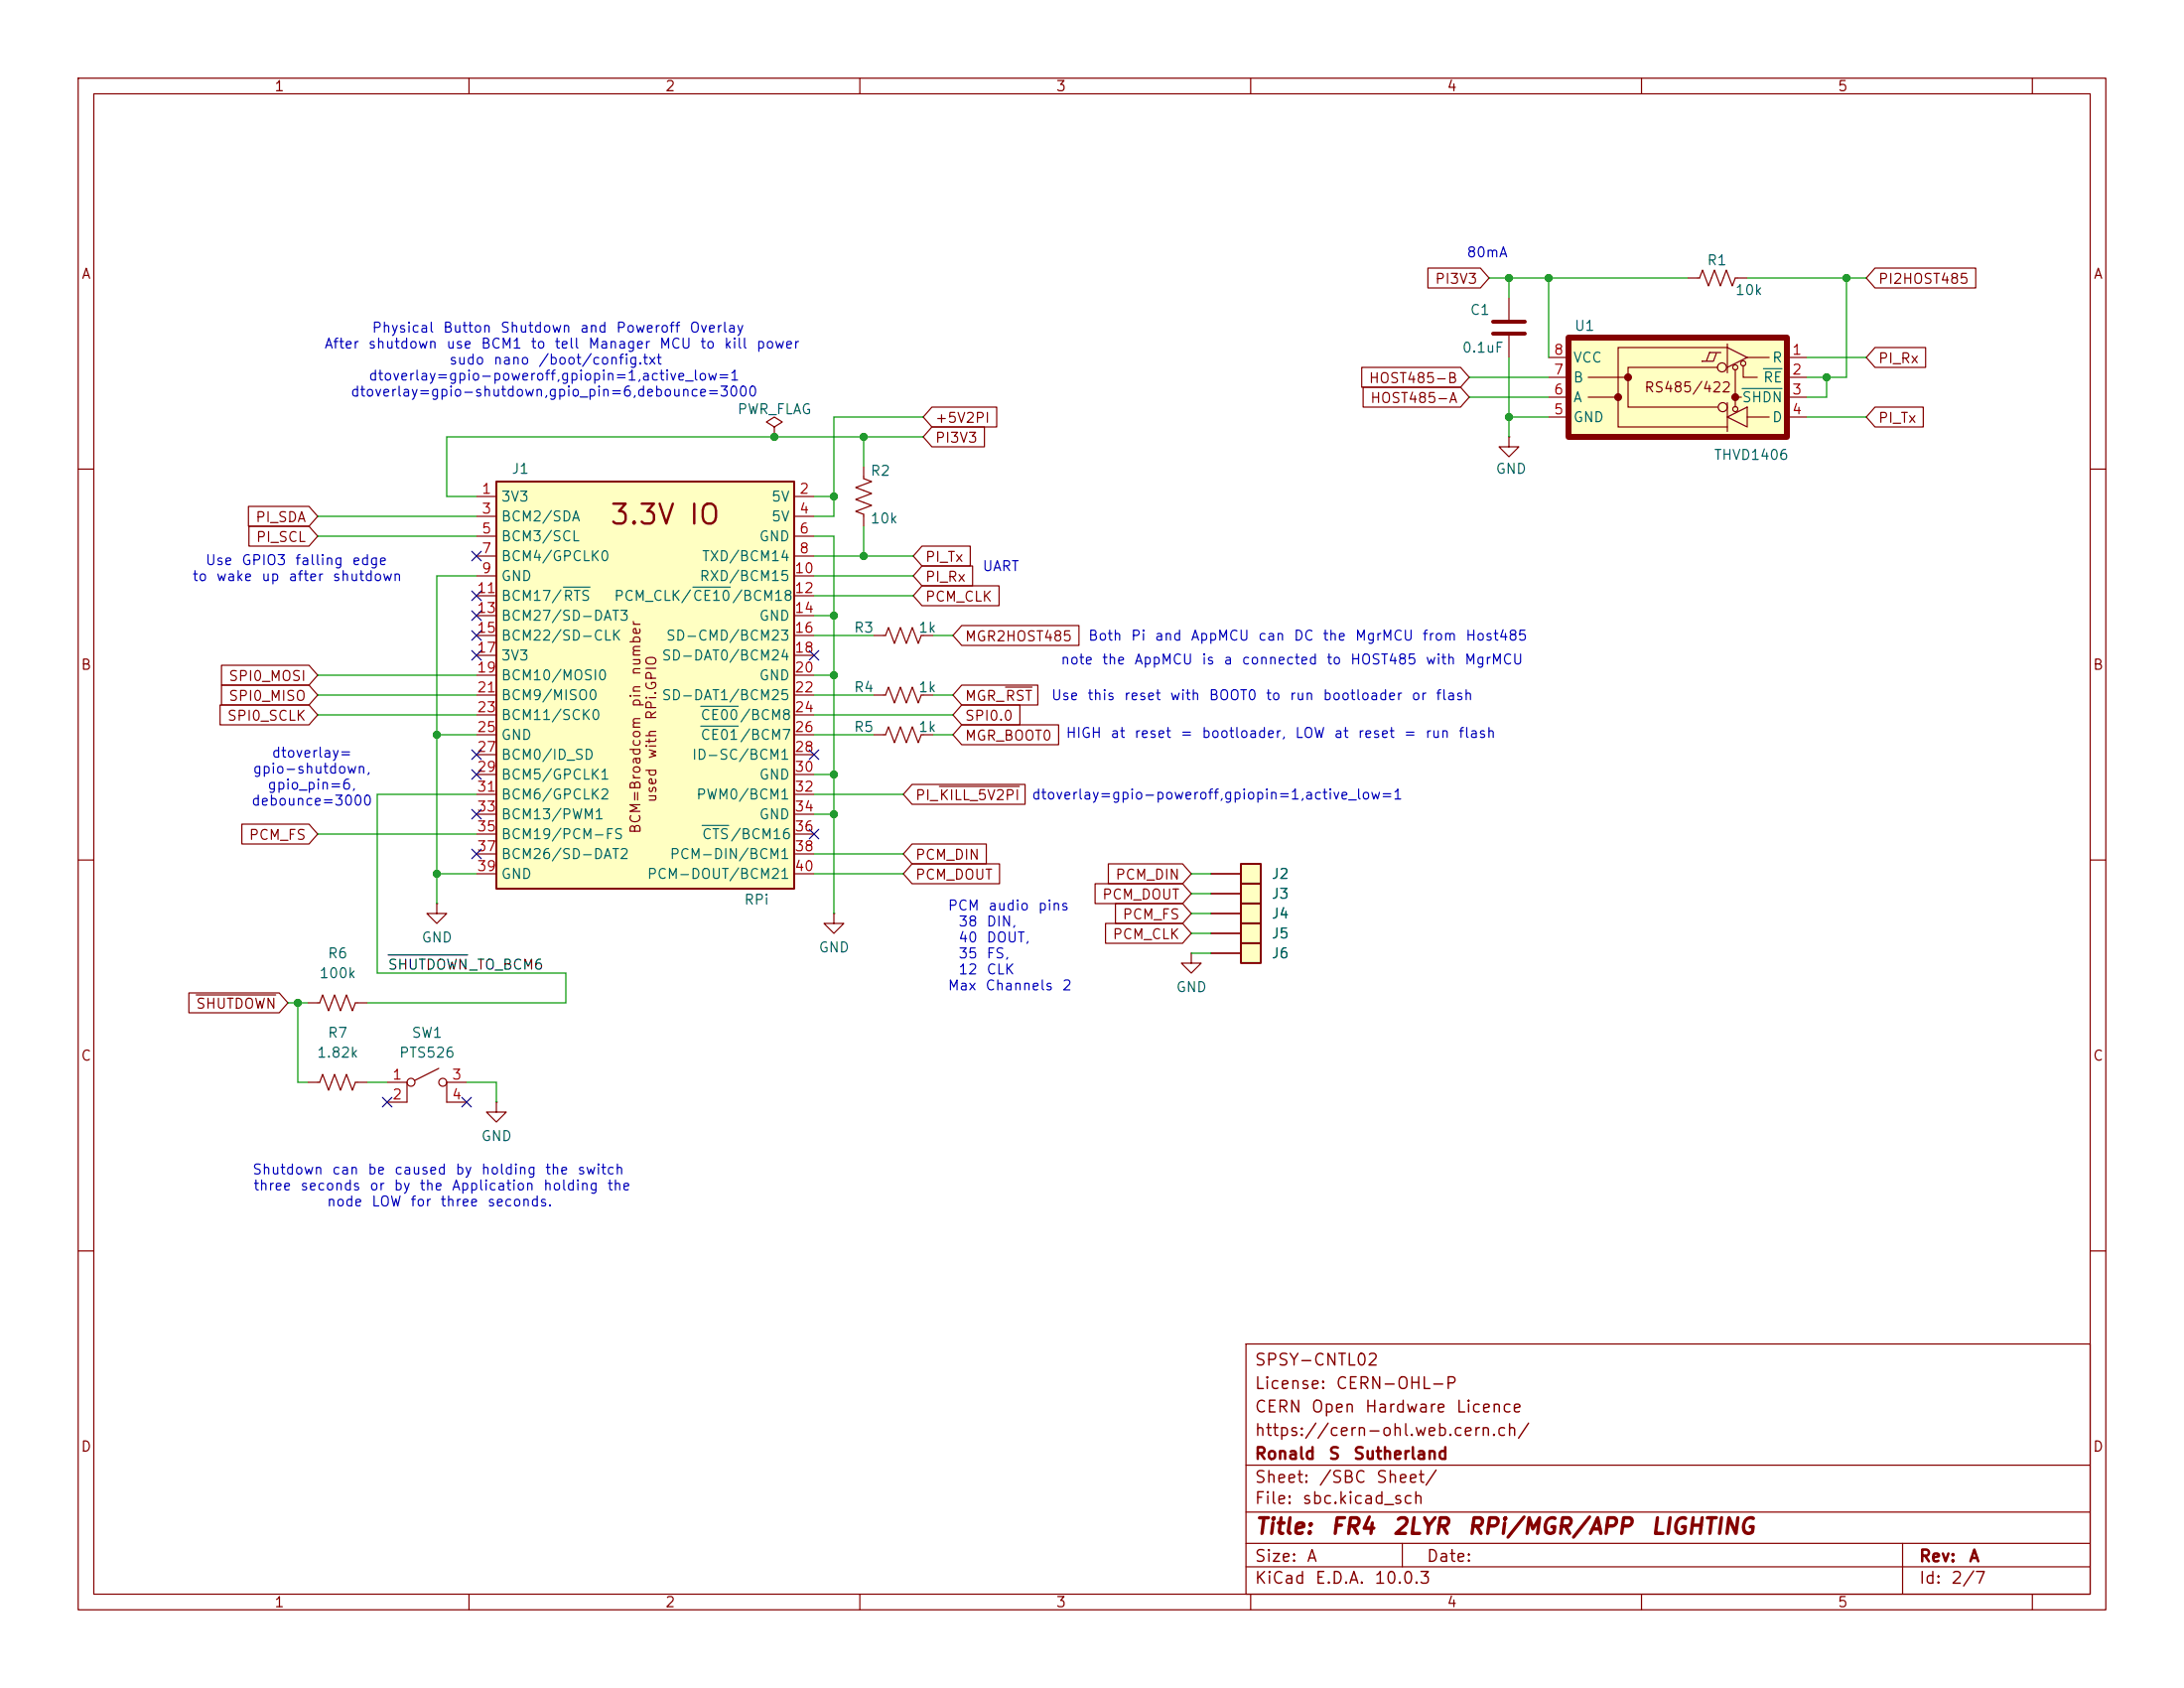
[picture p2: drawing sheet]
<svg xmlns="http://www.w3.org/2000/svg" width="279mm" height="216mm" viewBox="0 0 279 216" stroke-linecap="round" stroke-linejoin="round" font-family="sans-serif">
<g fill="none" stroke="#840000" stroke-width=".15">
<path d="M10 10h259.4v195.9h-259.4zM12 12h255.4v191.9h-255.4zM60 10v2M110 10v2M160 10v2M210 10v2M260 10v2M10 60h2M267.4 60h2M10 110h2M267.4 110h2M10 160h2"/>
<path d="M159.4 171.9h108v32h-108zM267.4 160h2M159.4 197.4h108M159.4 193.4h108M159.4 187.4h108M179.4 197.4v3M243.4 197.4v6.5M60 203.9v2M110 203.9v2M159.4 200.4h108M160 203.9v2M210 203.9v2"/>
<path d="M260 203.9v2"/>
</g>
<path d="M158.7 120.7h2.6v2.5h-2.6z" fill="#ffffc2"/>
<path d="M158.7 120.7h2.6v2.5h-2.6z" fill="none" stroke="#840000" stroke-width=".25"/>
<path d="M39.4 128.3h1.5l.4-1 .7 2 .8-2 .8 2 .7-2 .8 2 .4-1h1.5M154.9 121.9h3.8" fill="none" stroke="#840000" stroke-width=".15"/>
<path d="M158.7 113h2.6v2.6h-2.6z" fill="#ffffc2"/>
<path d="M158.7 113h2.6v2.6h-2.6z" fill="none" stroke="#840000" stroke-width=".25"/>
<path d="M154.9 114.3h3.8" fill="none" stroke="#840000" stroke-width=".15"/>
<path d="M158.7 110.5h2.6v2.5h-2.6z" fill="#ffffc2"/>
<path d="M158.7 110.5h2.6v2.5h-2.6z" fill="none" stroke="#840000" stroke-width=".25"/>
<path d="M154.9 111.8h3.8" fill="none" stroke="#840000" stroke-width=".15"/>
<path d="M158.7 115.6h2.6v2.5h-2.6z" fill="#ffffc2"/>
<path d="M158.7 115.6h2.6v2.5h-2.6z" fill="none" stroke="#840000" stroke-width=".25"/>
<path d="M193 38.1v2.8M193 55.9v1.3h1.3l-1.3 1.2-1.2-1.2h1.2M193 55.9h.1M193 42.9v2.8M111.8 94h1.5l.4-1 .7 2 .8-2 .8 2 .7-2 .8 2 .4-1h1.5M106.7 116.8v1.3h1.2l-1.2 1.3-1.3-1.3h1.3M106.7 116.8h.1M154.9 116.8h3.8" fill="none" stroke="#840000" stroke-width=".15"/>
<path d="M191 41.1h4.1M191 42.7h4.1" fill="none" stroke="#840000" stroke-width=".51"/>
<path d="M158.7 118.1h2.6v2.5h-2.6z" fill="#ffffc2"/>
<path d="M158.7 118.1h2.6v2.5h-2.6z" fill="none" stroke="#840000" stroke-width=".25"/>
<g fill="none" stroke="#840000" stroke-width=".15">
<path d="M215.9 35.6h1.5l.4-1.1 .8 2.1 .7-2.1 .8 2.1 .8-2.1 .7 2.1 .4-1h1.5M154.9 119.4h3.8M39.4 138.4h1.5l.4-1 .7 2 .8-2 .8 2 .7-2 .8 2 .4-1h1.5M49.5 138.4h2.6v2.6h-2.6M56.1 136.7l-3 1.5M59.7 138.4h-2.6v2.6h2.6M152.4 121.9v1.3h1.3l-1.3 1.3-1.3-1.3h1.3M152.4 121.9h.1M63.5 141v1.2h1.3l-1.3 1.3-1.3-1.3h1.3M63.5 141h.1"/>
<circle cx="52.6" cy="138.4" r=".51"/>
<circle cx="56.6" cy="138.4" r=".51"/>
</g>
<path d="M200.7 43.2h27.9v12.7h-27.9z" fill="#ffffc2"/>
<g fill="none" stroke="#840000" stroke-width=".15">
<path d="M198.1 53.3h2.6M198.1 45.7h2.6M198.1 48.3h2.6M198.1 50.8h2.6M203.2 48.3h5.1M203.2 50.8h3.8M217.8 46.2h1.4M218.7 45.2l-.4 1M218.7 45.1h1.4M219.6 45.2l-.4 1M219.7 47h-11.4v5.1h11.4M221 51.5v3.7"/>
<path d="M221 44.5l2.5 1.2-2.5 1.3zM221 53.3l2.5-1.2v2.5zM221 44v.5h-14v10.1h14M221 47v.7M222 47.2v3.6M222.8 50.8h-.8v1.3M223 46.7v1.6h1.8M223.5 53.3h2.8M223.5 45.7h2.8M228.6 53.3h2.5M228.6 45.7h2.5M228.6 48.3h2.5"/>
<path d="M228.6 50.8h2.5M55.9 115.6v1.2h1.2l-1.2 1.3-1.3-1.3h1.3M55.9 115.6h.1"/>
<circle cx="220.3" cy="47" r=".58"/>
<circle cx="220.4" cy="52.1" r=".58"/>
<circle cx="222" cy="47" r=".32"/>
<circle cx="222" cy="52.3" r=".32"/>
<circle cx="223" cy="46.5" r=".32"/>
</g>
<path d="M200.7 43.2h27.9v12.7h-27.9z" fill="none" stroke="#840000" stroke-width=".76"/>
<g fill="#840000" stroke="#840000" stroke-width=".51">
<circle cx="222" cy="50.8" r=".25"/>
<circle cx="208.3" cy="48.3" r=".25"/>
<circle cx="207" cy="50.8" r=".25"/>
</g>
<path d="M222.9 49.7h5.1M225.6 47.2h2.4" fill="none" stroke="#006464" stroke-width=".15"/>
<path d="M63.5 61.6h38.1v52.1h-38.1z" fill="#ffffc2"/>
<path d="M63.5 61.6h38.1v52.1h-38.1z" fill="none" stroke="#840000" stroke-width=".25"/>
<g fill="none" stroke="#840000" stroke-width=".15">
<path d="M182.7 34.3h6.7l1.1 1.3-1.1 1.2h-6.7zM239.9 34.3h12.9v2.5h-12.9l-1.1-1.2zM99.1 54.6l1-.6-1-.7-1.1 .7 1.1 .6v1.3M99.1 55.9h.1M110.5 59.7v1.5l1 .4-2 .8 2 .7-2 .8 2 .7-2 .8 1 .4v1.5M119.2 54.6h6.7v2.6h-6.7l-1.1-1.3zM119.2 52.1h8.3v2.5h-8.3l-1.1-1.3zM174.2 47h12.6l1.2 1.3-1.2 1.2h-12.6zM174.4 49.5h12.4l1.2 1.3-1.2 1.3h-12.4zM239.9 52.1h6.1v2.5h-6.1l-1.1-1.3zM239.9 44.4h6.4v2.6h-6.4l-1.1-1.3zM31.8 64.8h7.7l1.1 1.2-1.1 1.3h-7.7z"/>
<path d="M31.8 67.3h7.7l1.1 1.3-1.1 1.3h-7.7zM61 63.5h2.5M61 66h2.5M61 68.6h2.5M61 71.1h2.5M61 73.7h2.5M61 76.2h2.5M61 78.7h2.5M101.6 63.5h2.5M101.6 66h2.5M101.6 68.6h2.5M101.6 71.1h2.5"/>
<path d="M101.6 73.7h2.5M101.6 76.2h2.5M101.6 78.7h2.5M118 72.4h6.4v2.5h-6.4l-1.2-1.2zM118 69.8h6.1v2.6h-6.1l-1.2-1.3zM118 74.9h9.8v2.6h-9.8l-1.2-1.3zM28.2 90.2h11.3l1.1 1.2-1.1 1.3h-11.3zM28.3 85.1h11.2l1.1 1.3-1.1 1.2h-11.2zM28.3 87.6h11.2l1.1 1.3-1.1 1.3h-11.2zM61 81.3h2.5M61 83.8h2.5M61 86.4h2.5"/>
<path d="M61 88.9h2.5M61 91.4h2.5M61 94h2.5M61 96.5h2.5M61 99.1h2.5M101.6 81.3h2.5M101.6 83.8h2.5M101.6 86.4h2.5M101.6 88.9h2.5M101.6 91.4h2.5M101.6 94h2.5M101.6 96.5h2.5"/>
<path d="M101.6 99.1h2.5M111.8 81.3h1.5l.4-1 .7 2 .8-2 .8 2 .7-2 .8 2 .4-1h1.5M111.8 88.9h1.5l.4-1 .7 2 .8-2 .8 2 .7-2 .8 2 .4-1h1.5M123 80h15v2.6h-15l-1.1-1.3zM123 90.2h7.5v2.5h-7.5l-1.1-1.3zM123 87.6h9.8v2.6h-9.8l-1.1-1.3zM123 92.7h12.4v2.6h-12.4l-1.1-1.3zM128.6 87.9h3.4M30.9 105.4h8.6l1.1 1.3-1.1 1.3h-8.6zM61 101.6h2.5M61 104.1h2.5M61 106.7h2.5"/>
<path d="M61 109.2h2.5M61 111.8h2.5M101.6 101.6h2.5M101.6 104.1h2.5M101.6 106.7h2.5M101.6 109.2h2.5M101.6 111.8h2.5M116.7 107.9h9.5v2.6h-9.5l-1.1-1.3zM116.7 100.3h14.4v2.6h-14.4l-1.1-1.3zM116.7 110.5h11.2v2.5h-11.2l-1.1-1.2zM120.2 100.6h10.2M140.1 113h11.2l1.1 1.3-1.1 1.3h-11.2z"/>
<path d="M141.4 118.1h9.9l1.1 1.3-1.1 1.3h-9.9zM141.8 110.5h9.5l1.1 1.3-1.1 1.2h-9.5zM142.7 115.6h8.6l1.1 1.2-1.1 1.3h-8.6zM154.9 111.8h3.8M154.9 114.3h3.8M154.9 116.8h3.8M154.9 119.4h3.8M24.2 127h11.5l1.1 1.3-1.1 1.2h-11.5zM25.1 127.3h10.2M154.9 121.9h3.8"/>
</g>
<path d="M72.1 75.1h3.4M88.6 75.1h4.8M89.6 90.3h4.8M89.6 92.9h4.8M89.8 105.6h3.4" fill="none" stroke="#006464" stroke-width=".15"/>
<path d="M49.7 122.1h10.1" fill="none" stroke="#0f0f0f" stroke-width=".15"/>
<g fill="none" stroke="#009600" stroke-width=".15">
<path d="M190.5 35.6h25.4M193 35.6v2.5M198.1 35.6v10.1M223.5 35.6h15.3M236.2 35.6v12.7h-5.1M110.5 55.9v3.8M118.1 53.3h-11.4v12.7h-2.6M118.1 55.9h-61v7.6h3.9M188 50.8h10.1M188 48.3h10.1M193 45.7v10.2M193 53.3h5.1"/>
<path d="M231.1 45.7h7.7M231.1 53.3h7.7M233.7 48.3v2.5h-2.6M40.6 66h20.4M40.6 68.6h20.4M61 73.7h-5.1v41.9M104.1 73.7h12.7M104.1 68.6h2.6v48.2M104.1 71.1h12.7M104.1 63.5h2.6M104.1 76.2h12.7M104.1 78.7h2.6"/>
<path d="M110.5 67.3v3.8M40.6 86.4h20.4M40.6 88.9h20.4M40.6 91.4h20.4M55.9 94h5.1M104.1 86.4h2.6M104.1 88.9h7.7M104.1 91.4h17.8M104.1 94h7.7M104.1 81.3h7.7M104.1 99.1h2.6M119.4 88.9h2.5"/>
<path d="M119.4 94h2.5M119.4 81.3h2.5M40.6 106.7h20.4M55.9 111.8h5.1M61 101.6h-12.7v22.9h24.1v3.8h-25.4M104.1 101.6h11.5M104.1 111.8h11.5M104.1 109.2h11.5M104.1 104.1h2.6M152.4 111.8h2.5M152.4 114.3h2.5M152.4 119.4h2.5"/>
<path d="M152.4 116.8h2.5M36.8 128.3h2.6M38.1 128.3v10.1h1.3M47 138.4h2.5M59.7 138.4h3.8v2.6M152.4 121.9h2.5"/>
</g>
<g fill="none" stroke="#000084" stroke-width=".15">
<path d="M60.4 78.1l1.2 1.2M60.4 75.6l1.2 1.2M60.4 70.5l1.2 1.2M61.6 78.1l-1.2 1.2M61.6 75.6l-1.2 1.2M61.6 70.5l-1.2 1.2M60.4 83.2l1.2 1.2M60.4 95.9l1.2 1.2M60.4 98.5l1.2 1.2M60.4 80.7l1.2 1.2M61.6 83.2l-1.2 1.2M61.6 95.9l-1.2 1.2"/>
<path d="M61.6 98.5l-1.2 1.2M61.6 80.7l-1.2 1.2M103.5 95.9l1.2 1.2M103.5 83.2l1.2 1.2M104.7 95.9l-1.2 1.2M104.7 83.2l-1.2 1.2M60.4 103.5l1.2 1.2M60.4 108.6l1.2 1.2M61.6 103.5l-1.2 1.2M61.6 108.6l-1.2 1.2M103.5 106.1l1.2 1.2M104.7 106.1l-1.2 1.2"/>
<path d="M48.9 140.4l1.2 1.2M50.1 140.4l-1.2 1.2M59.1 140.4l1.2 1.2M60.3 140.4l-1.2 1.2"/>
</g>
<g fill="#009600" stroke="#009600" stroke-width=".13">
<circle cx="106.7" cy="104.1" r=".46"/>
<circle cx="106.7" cy="99.1" r=".46"/>
<circle cx="110.5" cy="71.1" r=".46"/>
<circle cx="106.7" cy="63.5" r=".46"/>
<circle cx="106.7" cy="78.7" r=".46"/>
<circle cx="110.5" cy="55.9" r=".46"/>
<circle cx="99.1" cy="55.9" r=".46"/>
<circle cx="55.9" cy="94" r=".46"/>
<circle cx="55.9" cy="111.8" r=".46"/>
<circle cx="38.1" cy="128.3" r=".46"/>
<circle cx="193" cy="35.6" r=".46"/>
<circle cx="198.1" cy="35.6" r=".46"/>
<circle cx="233.7" cy="48.3" r=".46"/>
<circle cx="193" cy="53.3" r=".46"/>
<circle cx="236.2" cy="35.6" r=".46"/>
<circle cx="106.7" cy="86.4" r=".46"/>
</g>
<text font-size="2.5" fill="#840000" x="77.8" y="67.7">3.3V IO</text>
<g font-size="2" fill="#840000">
<text x="160.4" y="196.7">Title:</text>
<text x="170.1" y="196.7">FR4</text>
<text x="178" y="196.7">2LYR</text>
<text x="187.6" y="196.7">RPi/MGR/APP</text>
<text x="211" y="196.7">LIGHTING</text>
</g>
<g font-size="1.5" fill="#840000">
<text x="160.4" y="178">License:</text>
<text x="160.4" y="175">SPSY-CNTL02</text>
<text x="170.8" y="178">CERN-OHL-P</text>
<text x="160.4" y="184">https://cern-ohl.web.cern.ch/</text>
<text x="160.4" y="181">CERN</text>
<text x="167.6" y="181">Open</text>
<text x="174.5" y="181">Hardware</text>
<text x="186.2" y="181">Licence</text>
<text x="160.4" y="190">Sheet:</text>
<text x="160.4" y="187">Ronald</text>
<text x="168.6" y="190">/SBC</text>
<text x="169.9" y="187">S</text>
<text x="173" y="187">Sutherland</text>
<text x="175.9" y="190">Sheet/</text>
<text x="160.4" y="192.7">File:</text>
<text x="166.5" y="192.7">sbc.kicad_sch</text>
<text x="160.4" y="202.9">KiCad</text>
<text x="160.4" y="200.1">Size:</text>
<text x="167.1" y="200.1">A</text>
<text x="168.1" y="202.9">E.D.A.</text>
<text x="175.7" y="202.9">10.0.3</text>
<text x="182.4" y="200.1">Date:</text>
<text x="245.4" y="200.1">Rev:</text>
<text x="245.4" y="202.9">Id:</text>
<text x="249.5" y="202.9">2/7</text>
<text x="251.8" y="200.1">A</text>
</g>
<g font-size="1.3" fill="#840000">
<text x="35" y="12">1</text>
<text x="85" y="12">2</text>
<text x="135" y="12">3</text>
<text x="185" y="12">4</text>
<text x="235" y="12">5</text>
<text x="10.3" y="36">A</text>
<text x="267.7" y="36">A</text>
<text x="183.5" y="36.6">PI3V3</text>
<text x="240.2" y="36.6">PI2HOST485</text>
<text x="240.2" y="46.8">PI_Rx</text>
<text x="175" y="49.3">HOST485-B</text>
<text x="175.2" y="51.9">HOST485-A</text>
<text x="210.3" y="50.5">RS485/422</text>
<text x="119.5" y="56.9">PI3V3</text>
<text x="119.5" y="54.4">+5V2PI</text>
<text x="240.2" y="54.4">PI_Tx</text>
<text x="32.6" y="67.1">PI_SDA</text>
<text x="32.7" y="69.6">PI_SCL</text>
<text x="118.3" y="74.7">PI_Rx</text>
<text x="118.3" y="72.2">PI_Tx</text>
<text x="118.3" y="77.3">PCM_CLK</text>
<text x="123.3" y="82.3">MGR2HOST485</text>
<text x="10.3" y="86">B</text>
<text x="29.2" y="87.4">SPI0_MOSI</text>
<text x="29.2" y="90">SPI0_MISO</text>
<text x="82.3" y="86.5" transform="rotate(-90 82.3 86.5)">number</text>
<text x="123.3" y="90">MGR_RST</text>
<text x="267.7" y="86">B</text>
<text x="29" y="92.5">SPI0_SCLK</text>
<text x="82.3" y="90.6" transform="rotate(-90 82.3 90.6)">pin</text>
<text x="84.3" y="92.2" transform="rotate(-90 84.3 92.2)">RPi.GPIO</text>
<text x="123.3" y="92.5">SPI0.0</text>
<text x="123.3" y="95">MGR_BOOT0</text>
<text x="84.3" y="97.2" transform="rotate(-90 84.3 97.2)">with</text>
<text x="31.8" y="107.7">PCM_FS</text>
<text x="82.3" y="106.7" transform="rotate(-90 82.3 106.7)">BCM=Broadcom</text>
<text x="84.3" y="102.8" transform="rotate(-90 84.3 102.8)">used</text>
<text x="117" y="102.7">PI_KILL_5V2PI</text>
<text x="117" y="110.3">PCM_DIN</text>
<text x="117" y="112.8">PCM_DOUT</text>
<text x="142.6" y="112.8">PCM_DIN</text>
<text x="140.9" y="115.4">PCM_DOUT</text>
<text x="143.5" y="117.9">PCM_FS</text>
<text x="142.2" y="120.4">PCM_CLK</text>
<text x="25" y="129.3">SHUTDOWN</text>
<text x="10.3" y="136">C</text>
<text x="267.7" y="136">C</text>
<text x="10.3" y="186">D</text>
<text x="267.7" y="186">D</text>
<text x="35" y="205.9">1</text>
<text x="85" y="205.9">2</text>
<text x="135" y="205.9">3</text>
<text x="185" y="205.9">4</text>
<text x="235" y="205.9">5</text>
</g>
<g font-size="1.3" fill="#0000c2">
<text x="187.5" y="33.2">80mA</text>
<text x="41.4" y="44.9">After</text>
<text x="47" y="44.9">shutdown</text>
<text x="47.5" y="42.9">Physical</text>
<text x="56.6" y="42.9">Button</text>
<text x="57" y="44.9">use</text>
<text x="57.4" y="46.9">sudo</text>
<text x="61.4" y="44.9">BCM1</text>
<text x="63" y="46.9">nano</text>
<text x="63.9" y="42.9">Shutdown</text>
<text x="67.8" y="44.9">to</text>
<text x="68.8" y="46.9">/boot/config.txt</text>
<text x="70.8" y="44.9">tell</text>
<text x="74.1" y="42.9">and</text>
<text x="75.2" y="44.9">Manager</text>
<text x="78.7" y="42.9">Poweroff</text>
<text x="84.3" y="44.9">MCU</text>
<text x="88.1" y="42.9">Overlay</text>
<text x="89.5" y="44.9">to</text>
<text x="92.5" y="44.9">kill</text>
<text x="96.7" y="44.9">power</text>
<text x="44.8" y="51">dtoverlay=gpio-shutdown,gpio_pin=6,debounce=3000</text>
<text x="47.1" y="49">dtoverlay=gpio-poweroff,gpiopin=1,active_low=1</text>
<text x="24.5" y="74.6">to</text>
<text x="26.2" y="72.6">Use</text>
<text x="27.6" y="74.6">wake</text>
<text x="30.8" y="72.6">GPIO3</text>
<text x="33.3" y="74.6">up</text>
<text x="36.8" y="74.6">after</text>
<text x="37.7" y="72.6">falling</text>
<text x="42.4" y="74.6">shutdown</text>
<text x="44.9" y="72.6">edge</text>
<text x="125.6" y="73.4">UART</text>
<text x="139.1" y="82.3">Both</text>
<text x="144.6" y="82.3">Pi</text>
<text x="147.6" y="82.3">and</text>
<text x="152.2" y="82.3">AppMCU</text>
<text x="160.9" y="82.3">can</text>
<text x="165.4" y="82.3">DC</text>
<text x="169.1" y="82.3">the</text>
<text x="173.3" y="82.3">MgrMCU</text>
<text x="181.9" y="82.3">from</text>
<text x="187.4" y="82.3">Host485</text>
<text x="134.4" y="89.9">Use</text>
<text x="135.6" y="85.3">note</text>
<text x="139" y="89.9">this</text>
<text x="140.9" y="85.3">the</text>
<text x="143.7" y="89.9">reset</text>
<text x="145" y="85.3">AppMCU</text>
<text x="149.6" y="89.9">with</text>
<text x="153.6" y="85.3">is</text>
<text x="154.6" y="89.9">BOOT0</text>
<text x="156.4" y="85.3">a</text>
<text x="158.8" y="85.3">connected</text>
<text x="161.8" y="89.9">to</text>
<text x="164.9" y="89.9">run</text>
<text x="169.1" y="89.9">bootloader</text>
<text x="169.6" y="85.3">to</text>
<text x="172.6" y="85.3">HOST485</text>
<text x="180.5" y="89.9">or</text>
<text x="182.3" y="85.3">with</text>
<text x="183.6" y="89.9">flash</text>
<text x="187.3" y="85.3">MgrMCU</text>
<text x="136.3" y="94.7">HIGH</text>
<text x="142" y="94.7">at</text>
<text x="145" y="94.7">reset</text>
<text x="150.9" y="94.7">=</text>
<text x="153.6" y="94.7">bootloader,</text>
<text x="165.6" y="94.7">LOW</text>
<text x="170.6" y="94.7">at</text>
<text x="173.6" y="94.7">reset</text>
<text x="179.5" y="94.7">=</text>
<text x="182.2" y="94.7">run</text>
<text x="186.5" y="94.7">flash</text>
<text x="32.2" y="99.3">gpio-shutdown,</text>
<text x="34.1" y="101.3">gpio_pin=6,</text>
<text x="34.7" y="97.2">dtoverlay=</text>
<text x="32.1" y="103.4">debounce=3000</text>
<text x="131.9" y="102.6">dtoverlay=gpio-poweroff,gpiopin=1,active_low=1</text>
<text x="121.2" y="116.8">PCM</text>
<text x="122.5" y="118.8">38</text>
<text x="126.1" y="118.8">DIN,</text>
<text x="126.3" y="116.8">audio</text>
<text x="132.7" y="116.8">pins</text>
<text x="122.5" y="120.9">40</text>
<text x="122.5" y="122.9">35</text>
<text x="122.5" y="124.9">12</text>
<text x="126.1" y="120.9">DOUT,</text>
<text x="126.1" y="122.9">FS,</text>
<text x="126.1" y="124.9">CLK</text>
<text x="121.2" y="127">Max</text>
<text x="126" y="127">Channels</text>
<text x="135.8" y="127">2</text>
<text x="32.2" y="150.5">Shutdown</text>
<text x="32.3" y="152.6">three</text>
<text x="38.3" y="152.6">seconds</text>
<text x="41.7" y="154.6">node</text>
<text x="42.4" y="150.5">can</text>
<text x="46.9" y="150.5">be</text>
<text x="47.2" y="152.6">or</text>
<text x="47.4" y="154.6">LOW</text>
<text x="50.3" y="152.6">by</text>
<text x="50.3" y="150.5">caused</text>
<text x="52.4" y="154.6">for</text>
<text x="53.6" y="152.6">the</text>
<text x="56.2" y="154.6">three</text>
<text x="57.7" y="152.6">Application</text>
<text x="58.2" y="150.5">by</text>
<text x="61.5" y="150.5">holding</text>
<text x="62.2" y="154.6">seconds.</text>
<text x="69.4" y="152.6">holding</text>
<text x="69.6" y="150.5">the</text>
<text x="73.8" y="150.5">switch</text>
<text x="77.6" y="152.6">the</text>
</g>
<g font-size="1.3" fill="#006464">
<text x="218.3" y="34.2">R1</text>
<text x="188" y="40.6">C1</text>
<text x="221.9" y="38.1">10k</text>
<text x="187" y="45.4">0.1uF</text>
<text x="201.2" y="46.7">VCC</text>
<text x="201.3" y="42.6">U1</text>
<text x="226.6" y="46.7">R</text>
<text x="94.2" y="53.3">PWR_FLAG</text>
<text x="201.2" y="51.8">A</text>
<text x="201.2" y="49.2">B</text>
<text x="222.7" y="51.8">SHDN</text>
<text x="225.5" y="49.2">RE</text>
<text x="201.2" y="54.3">GND</text>
<text x="219.2" y="59.1">THVD1406</text>
<text x="226.6" y="54.3">D</text>
<text x="64" y="64.5">3V3</text>
<text x="65.4" y="60.9">J1</text>
<text x="98.6" y="64.5">5V</text>
<text x="111.3" y="61.2">R2</text>
<text x="191.3" y="60.9">GND</text>
<text x="64" y="67">BCM2/SDA</text>
<text x="64" y="69.6">BCM3/SCL</text>
<text x="97" y="69.6">GND</text>
<text x="98.6" y="67">5V</text>
<text x="111.3" y="67.3">10k</text>
<text x="64" y="72.1">BCM4/GPCLK0</text>
<text x="64" y="74.6">GND</text>
<text x="64" y="77.2">BCM17/RTS</text>
<text x="78.5" y="77.2">PCM_CLK/CE10/BCM18</text>
<text x="89.4" y="74.6">RXD/BCM15</text>
<text x="89.7" y="72.1">TXD/BCM14</text>
<text x="64" y="79.7">BCM27/SD-DAT3</text>
<text x="64" y="82.3">BCM22/SD-CLK</text>
<text x="85.1" y="82.3">SD-CMD/BCM23</text>
<text x="97" y="79.7">GND</text>
<text x="109.1" y="81.2">R3</text>
<text x="117.4" y="81.2">1k</text>
<text x="64" y="84.8">3V3</text>
<text x="64" y="87.3">BCM10/MOSI0</text>
<text x="64" y="89.9">BCM9/MISO0</text>
<text x="84.6" y="84.8">SD-DAT0/BCM24</text>
<text x="84.6" y="89.9">SD-DAT1/BCM25</text>
<text x="97" y="87.3">GND</text>
<text x="109.1" y="88.9">R4</text>
<text x="117.4" y="88.9">1k</text>
<text x="64" y="92.4">BCM11/SCK0</text>
<text x="64" y="95">GND</text>
<text x="89.5" y="92.4">CE00/BCM8</text>
<text x="89.5" y="95">CE01/BCM7</text>
<text x="109.1" y="93.9">R5</text>
<text x="117.4" y="93.9">1k</text>
<text x="64" y="97.5">BCM0/ID_SD</text>
<text x="64" y="100">BCM5/GPCLK1</text>
<text x="88.4" y="97.5">ID-SC/BCM1</text>
<text x="97" y="100">GND</text>
<text x="64" y="102.6">BCM6/GPCLK2</text>
<text x="64" y="105.1">BCM13/PWM1</text>
<text x="64" y="107.7">BCM19/PCM-FS</text>
<text x="89" y="102.6">PWM0/BCM1</text>
<text x="89.7" y="107.7">CTS/BCM16</text>
<text x="97" y="105.1">GND</text>
<text x="64" y="110.2">BCM26/SD-DAT2</text>
<text x="64" y="112.7">GND</text>
<text x="82.7" y="112.7">PCM-DOUT/BCM21</text>
<text x="85.6" y="110.2">PCM-DIN/BCM1</text>
<text x="162.6" y="112.7">J2</text>
<text x="95.1" y="116">RPi</text>
<text x="162.6" y="115.3">J3</text>
<text x="162.6" y="117.8">J4</text>
<text x="40.8" y="125.4">100k</text>
<text x="41.8" y="122.9">R6</text>
<text x="53.8" y="120.9">GND</text>
<text x="104.6" y="122.1">GND</text>
<text x="162.6" y="122.9">J6</text>
<text x="162.6" y="120.3">J5</text>
<text x="150.4" y="127.2">GND</text>
<text x="40.4" y="135.6">1.82k</text>
<text x="41.8" y="133.1">R7</text>
<text x="51" y="135.6">PTS526</text>
<text x="52.6" y="133.1">SW1</text>
<text x="61.5" y="146.3">GND</text>
</g>
<g font-size="1.3" fill="#a90000">
<text x="198.7" y="45.7">8</text>
<text x="229.2" y="45.7">1</text>
<text x="198.7" y="53.3">5</text>
<text x="198.7" y="50.8">6</text>
<text x="198.7" y="48.2">7</text>
<text x="229.2" y="48.2">2</text>
<text x="229.2" y="50.8">3</text>
<text x="229.2" y="53.3">4</text>
<text x="61.5" y="63.5">1</text>
<text x="102.2" y="63.5">2</text>
<text x="61.5" y="66">3</text>
<text x="61.5" y="68.6">5</text>
<text x="61.5" y="71.1">7</text>
<text x="102.2" y="66">4</text>
<text x="102.2" y="68.6">6</text>
<text x="102.2" y="71.1">8</text>
<text x="60.9" y="76.2">11</text>
<text x="61.5" y="73.6">9</text>
<text x="101.6" y="73.6">10</text>
<text x="101.6" y="76.2">12</text>
<text x="60.9" y="78.7">13</text>
<text x="60.9" y="81.3">15</text>
<text x="60.9" y="83.8">17</text>
<text x="101.6" y="78.7">14</text>
<text x="101.6" y="81.3">16</text>
<text x="101.6" y="83.8">18</text>
<text x="60.9" y="86.3">19</text>
<text x="60.9" y="88.9">21</text>
<text x="101.6" y="86.3">20</text>
<text x="101.6" y="88.9">22</text>
<text x="60.9" y="91.4">23</text>
<text x="60.9" y="94">25</text>
<text x="101.6" y="91.4">24</text>
<text x="101.6" y="94">26</text>
<text x="60.9" y="96.5">27</text>
<text x="60.9" y="99">29</text>
<text x="60.9" y="101.6">31</text>
<text x="101.6" y="96.5">28</text>
<text x="101.6" y="99">30</text>
<text x="101.6" y="101.6">32</text>
<text x="60.9" y="104.1">33</text>
<text x="60.9" y="106.7">35</text>
<text x="101.6" y="104.1">34</text>
<text x="101.6" y="106.7">36</text>
<text x="60.9" y="109.2">37</text>
<text x="60.9" y="111.7">39</text>
<text x="101.6" y="109.2">38</text>
<text x="101.6" y="111.7">40</text>
<text x="50.1" y="138.4">1</text>
<text x="50.1" y="140.9">2</text>
<text x="57.7" y="138.4">3</text>
<text x="57.7" y="140.9">4</text>
</g>
<text font-size="1.3" fill="#0f0f0f" x="49.5" y="124.3">SHUTDOWN_TO_BCM6</text>
</svg>
